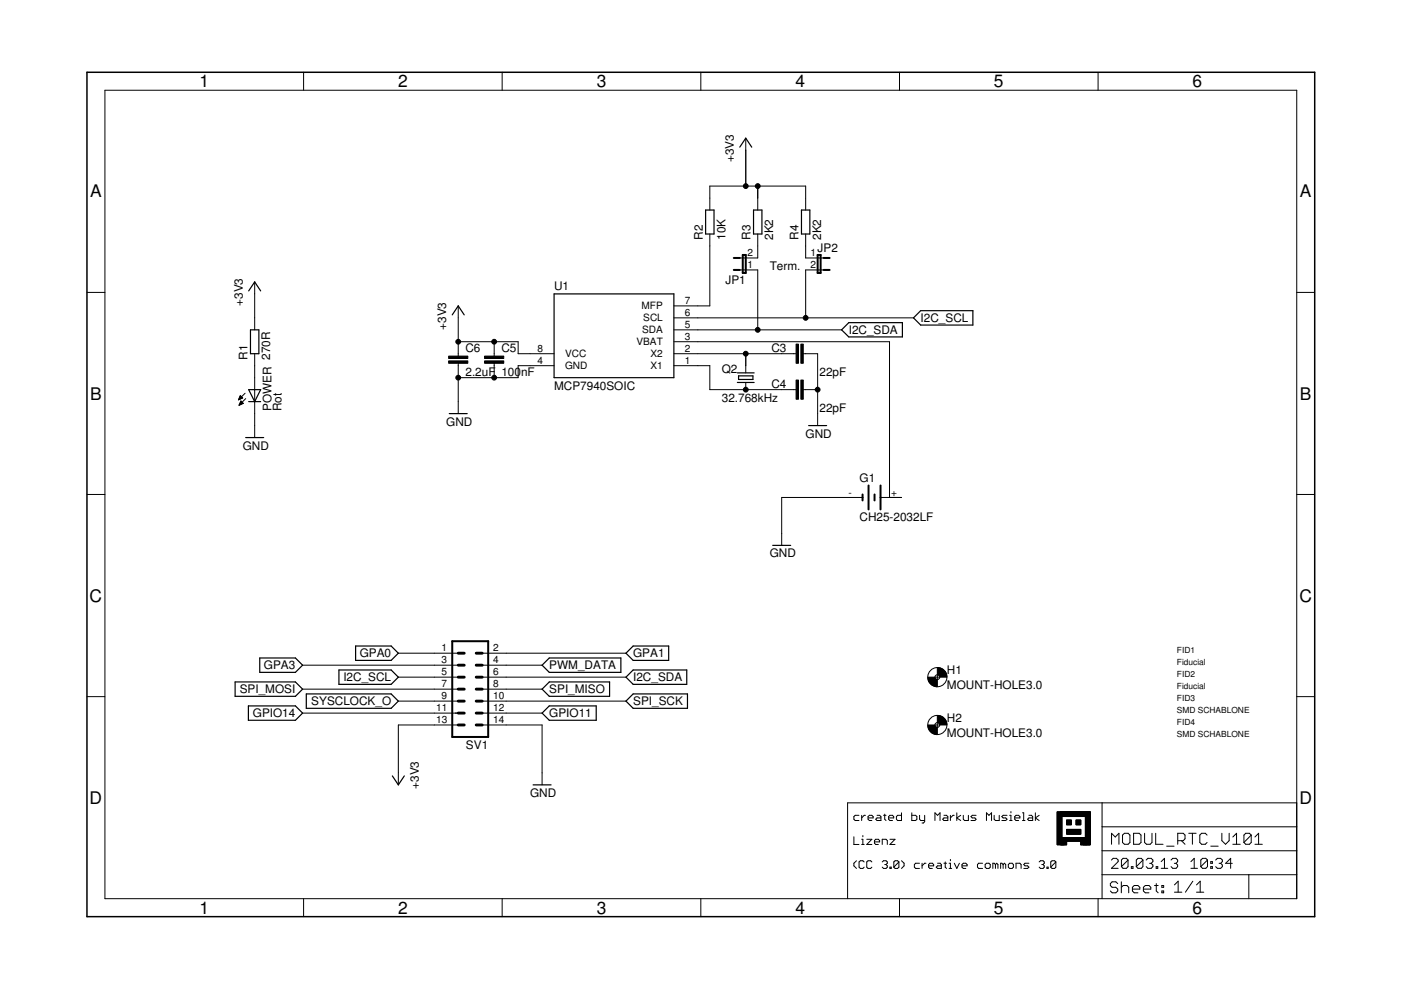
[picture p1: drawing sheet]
<svg xmlns="http://www.w3.org/2000/svg" width="297mm" height="210mm" viewBox="0 0 297 210" stroke-linecap="round" stroke-linejoin="round" font-family="sans-serif">
<g fill="none" stroke="#000" stroke-width=".25">
<path d="M156.8 31.2l1.3-1.9 1.3 1.9M149.6 44.5h1.8v5.1h-1.8zM159.8 44.5h1.7v5.1h-1.7zM169.9 44.5h1.8v5.1h-1.8zM52.7 61.7l1.3-1.9 1.3 1.9M53.1 69.9h1.8v5.1h-1.8zM95.9 66.8l1.3-1.9 1.2 1.9M117.5 62.3h25.4v17.8h-25.4zM156.3 79.1h3.6M156.6 79.7h3v.8h-3zM178.4 69.9l1.6-1.5h11.3v3h-11.3zM193.7 67.4l1.5-1.5h11.1v3h-11.1z"/>
<path d="M52.1 92.8h3.8M52.7 82.6h2.6l-1.3 2.6zM52.7 85.2h2.6M95.2 87.7h3.9M156.3 81.1h3.6M171.4 90.2h3.9M163.8 115.6h3.8M55.1 139.5h7.5l1.6 1.5-1.6 1.6h-7.5zM75.4 137h7.5l1.6 1.5-1.6 1.5h-7.5zM132.7 138.5l1.5-1.5h7.6v3h-7.6zM49.8 144.6h12.8l1.6 1.5-1.6 1.5h-12.8zM52.7 149.7h9.9l1.6 1.5-1.6 1.5h-9.9z"/>
<path d="M64.9 147.1h18l1.6 1.6-1.6 1.5h-18zM71.9 142h11l1.6 1.6-1.6 1.5h-11zM114.9 151.2l1.6-1.5h9.9v3h-9.9zM114.9 146.1l1.6-1.5h12.7v3h-12.7zM114.9 141l1.6-1.5h15.1v3.1h-15.1zM132.7 148.7l1.5-1.6h11.6v3.1h-11.6zM132.7 143.6l1.5-1.6h11.4v3.1h-11.4zM83.2 164.5l1.3 1.9 1.2-1.9M113 166.4h3.8"/>
</g>
<g fill="none" stroke="#000" stroke-width=".21">
<path d="M22.2 19.1h252.7v171.4h-252.7zM64.4 15.3v3.8M106.5 15.3v3.8M148.6 15.3v3.8M190.7 15.3v3.8M232.8 15.3v3.8M158.1 29.3v10.2M160.7 39.5v5M54 59.8v10.1M150.5 49.6v15.3h-7.6M150.5 44.5v-5h20.3v5M156.8 57.2h3.9v12.7"/>
<path d="M160.7 49.6v5.1h-3.9M170.8 49.6v5.1h3.8M174.6 57.2h-3.8v10.2M18.4 62h3.8M54 75v17.8M97.2 72.5h12.7v2.5h7.6M97.2 64.9v10.6M97.2 77v10.7M104.8 72.5v3M104.8 77v3.1M117.5 77.5h-7.6v2.6h-12.7M142.9 67.4h50.8"/>
<path d="M142.9 69.9h35.5M142.9 72.5h45.7v33M142.9 75h25.9M142.9 77.5h7.6v5.1h18.3M158.1 75v4.1M170.3 75h3.1v15.2M274.9 62h3.8M50.6 84.7h.1M50.6 84.6h.4M50.7 84.5h.6M50.7 85.9h.1M50.7 84.3h.7"/>
<path d="M50.7 85.8h.3M50.8 84.2h.5M50.8 85.7h.4M50.8 84.1h.4M50.8 85.6h.7M50.9 84h.1M50.9 85.4h.6M50.9 83.9l.6 .5-.9 .4zM50.9 85.3h.5M51 85.2h.2M51.1 85.1h.1M51.1 85l.5 .5-.9 .4z"/>
<path d="M52 83.4l-1.4 1.4M52.1 84.5l-1.4 1.4M158.1 81.1v1.5M170.3 82.6h3.1M18.4 104.8h3.8M182.9 105.5h-17.2v10.1M186.7 105.5h4.4M274.9 104.8h3.8M84.5 138.5h12.7M102.2 138.5h30.5M18.4 147.7h3.8M64.2 151.2h33"/>
<path d="M64.2 141h33M64.2 146.1h33M84.5 143.6h12.7M84.5 148.7h12.7M97.2 153.7h-12.7v12.7M102.2 151.2h12.7M102.2 141h12.7M102.2 143.6h30.5M102.2 146.1h12.7M102.2 148.7h30.5M102.2 153.7h12.7v12.7M198.2 143.6h1"/>
<path d="M198.2 153.7h1M198.7 143.1v1M198.7 153.2v1M274.9 147.7h3.8M181 177.4v1.6h1.1M182.1 172.9h-.8l-.3 .2v.6l.3 .3h.8M182.7 172.9v1.1M182.7 179h.5M182.7 177.9h.2v1.1M182.9 177.1v.3M183.5 172.9h-.3l-.5 .5M183.8 177.9h1l-1 1.1h1"/>
<path d="M184 173.4h1.1v-.3l-.3-.2h-.5l-.3 .2v.6l.3 .3h.5M185.4 178.5h1.1v-.3l-.3-.3h-.5l-.3 .3v.6l.3 .2h.5M185.9 172.9h.6l.3 .2v.9h-.9l-.2-.3 .2-.3h.9M187 179v-1.1h.9l.2 .3v.8M187.3 172.9h.6M187.6 172.6v1.1l.3 .3M188.4 173.4h1.1v-.3l-.3-.2h-.5l-.3 .2v.6l.3 .3h.5M188.7 177.9h1.1l-1.1 1.1h1.1M191.1 172.3v1.7h-.8l-.2-.3v-.6l.2-.2h.8M193.3 172.3v1.7h.8l.3-.3v-.6l-.3-.2h-.8M195 172.9v.8l.2 .3h.8M196 172.9v1.3l-.2 .3h-.3"/>
<path d="M198.2 174v-1.7l.6 .6 .5-.6v1.7M200.1 172.9h.6l.3 .2v.9h-.9l-.2-.3 .2-.3h.9M201.5 172.9v1.1M202.3 172.9h-.2l-.6 .5M202.9 172.3v1.7M203.7 172.9l-.8 .5 .8 .6M204.2 172.9v.8l.3 .3h.8v-1.1M206.9 172.9h-.8l-.2 .2 .2 .3h.6l.2 .3-.2 .3h-.8M209.1 174v-1.7l.6 .6 .5-.6v1.7M210.8 172.9v.8l.3 .3h.8v-1.1M213.5 172.9h-.8l-.3 .2 .3 .3h.5l.3 .3-.3 .3h-.8M214.1 172.9h.2v1.1"/>
<path d="M214.1 174h.5M214.3 172.1v.2M215.1 173.4h1.1v-.3l-.2-.2h-.6l-.3 .2v.6l.3 .3h.6M216.8 174h.5M216.8 172.3h.2v1.7M218.1 172.9h.6l.2 .2v.9h-.8l-.2-.3 .2-.3h.8M219.5 172.3v1.7M220.3 172.9l-.8 .5 .8 .6M233.7 170.2v20.3M233.7 175.3h41.2M235.7 179v-2.3l.8 .8 .7-.8v2.3M238 177.1l.4-.4h.8l.4 .4v1.5l-.4 .4h-.8l-.4-.4z"/>
<path d="M240.3 176.7h1.2l.4 .4v1.5l-.4 .4h-1.2zM242.7 176.7v1.9l.4 .4h.8l.3-.4v-1.9M245 176.7v2.3h1.6M247.4 179.4h1.5M249.7 178.2h1.2l.3-.4v-.7l-.3-.4h-1.2v2.3M250.5 178.2l.7 .8M252 176.7h1.6M252.8 176.7v2.3M255.9 177.1l-.4-.4h-.7l-.4 .4v1.5l.4 .4h.7l.4-.4M256.7 179.4h1.6M259.1 176.7v1.5l.7 .8 .8-.8v-1.5M261.4 179h1.6"/>
<path d="M261.4 177.5l.8-.8v2.3M265.3 177.1l-.4-.4h-.8l-.4 .4v1.5M265.3 177.1v1.5l-.4 .4h-.8l-.4-.4M265.3 177.1l-1.6 1.5M266.1 179h1.5M266.1 177.5l.7-.8v2.3M274.9 170.2h-95.2v20.3M64.4 190.5v3.9M106.5 190.5v3.9M148.6 190.5v3.9M181.6 182.5l-.6 .5v.6l.6 .5M183.2 182.8l-.3-.3h-.5l-.3 .3v1.1l.3 .2h.5l.3-.2"/>
<path d="M184.8 182.8l-.2-.3h-.6l-.2 .3v1.1l.2 .2h.6l.2-.2M187 182.8l.3-.3h.6l.2 .3v.2l-.2 .3M187.6 183.3h.3M187.9 183.3l.2 .3v.3l-.2 .2h-.6l-.3-.2M188.7 183.9h.3v.2h-.3zM190.6 182.8l-.3-.3h-.5l-.3 .3v1.1M190.6 182.8v1.1l-.3 .2h-.5l-.3-.2M190.6 182.8l-1.1 1.1M190.7 190.5v3.9M191.1 182.5l.6 .5v.6l-.6 .5M194.9 183h-.8l-.2 .3v.6l.2 .2h.8M195.5 183v1.1"/>
<path d="M196.3 183h-.3l-.5 .6M196.9 183.6h1.1v-.3l-.3-.3h-.6l-.2 .3v.6l.2 .2h.6M198.8 183h.5l.3 .3v.8h-.8l-.3-.2 .3-.3h.8M200.1 183h.6M200.4 182.8v1.1l.3 .2M201.2 183h.3v1.1M201.2 184.1h.6M201.5 182.2v.3M202.3 183l.6 1.1 .5-1.1M204 183.6h1v-.3l-.2-.3h-.6l-.2 .3v.6l.2 .2h.6M208.3 183h-.8l-.3 .3v.6l.3 .2h.8M208.9 183.3l.2-.3h.6l.3 .3v.6l-.3 .2h-.6l-.2-.2z"/>
<path d="M211.1 183.3l-.3-.3h-.3v1.1M211.1 183.3v.8M211.1 183.3l.2-.3 .3 .3v.8M212.7 183.3l-.3-.3h-.2v1.1M212.7 183.3v.8M212.7 183.3l.3-.3 .2 .3v.8M213.8 183.3l.3-.3h.5l.3 .3v.6l-.3 .2h-.5l-.3-.2zM215.4 184.1v-1.1h.8l.3 .3v.8M218.1 183h-.8l-.2 .3 .2 .3h.6l.2 .3-.2 .2h-.8M220.3 182.8l.3-.3h.5l.3 .3v.2l-.3 .3M220.9 183.3h.2M221.1 183.3l.3 .3v.3l-.3 .2h-.5l-.3-.2"/>
<path d="M222 183.9h.2v.2h-.2zM223.9 182.8l-.3-.3h-.5l-.3 .3v1.1M223.9 182.8v1.1l-.3 .2h-.5l-.3-.2M223.9 182.8l-1.1 1.1M232.8 190.5v3.9M233.7 185.5h41.2M233.7 180.4h41.2M235.6 182.4l.4-.4h.7l.4 .4v.3l-1.5 1.4h1.5M237 187.3l-.4-.3h-.8l-.4 .3v.4l.4 .4h.8l.4 .4v.4l-.4 .4h-.8l-.4-.4M237.7 187v2.3M237.7 188.1l.4-.4h.8l.4 .4v1.2M239.2 182.4v1.3l-.4 .4h-.7l-.3-.4"/>
<path d="M239.2 182.4l-.4-.4h-.7l-.3 .4v1.3M239.2 182.4l-1.4 1.3M239.9 183.7h.3v.4h-.3zM240.1 188.5h1.6v-.4l-.4-.4h-.8l-.4 .4v.8l.4 .4h.8M242.3 182.4v1.3l-.3 .4h-.7l-.4-.4M242.3 182.4l-.3-.4h-.7l-.4 .4v1.3M242.3 182.4l-1.4 1.3M242.4 188.5h1.6v-.4l-.4-.4h-.8l-.4 .4v.8l.4 .4h.8M243 182.4l.4-.4h.7l.3 .4v.3l-.3 .3M243.7 183h.4M244.1 183l.3 .4v.3l-.3 .4h-.7l-.4-.4M244.8 187.7h.8"/>
<path d="M245.1 183.7h.4v.4h-.4zM245.2 187.3v1.6l.4 .4M246.2 184.1h1.4M246.2 182.7l.7-.7v2.1M246.3 187.7h.4v.4h-.4zM246.3 188.9h.4v.4h-.4zM248.3 182.4l.3-.4h.7l.4 .4v.3l-.4 .3M249 183h.3M249 187.6l.8-.8v2.4M249 189.2h1.6M249.3 183l.4 .4v.3l-.4 .4h-.7l-.3-.4M252.5 184.1h1.4"/>
<path d="M252.5 182.7l.7-.7v2.1M252.9 186.8l-1.6 2.4M253.7 189.2h1.5M253.7 187.6l.8-.8v2.4M256 182.4v1.3l-.3 .4h-.7l-.4-.4M256 182.4l-.3-.4h-.7l-.4 .4v1.3M256 182.4l-1.4 1.3M256.7 182.7h.3v.3h-.3zM256.7 183.7h.3v.4h-.3zM257.7 182.4l.4-.4h.7l.4 .4v.3l-.4 .3M258.5 183h.3M258.8 183l.4 .4v.3l-.4 .4h-.7l-.4-.4"/>
<path d="M261.3 183h-1.4l1-1v2.1M264.8 185.5v5"/>
<circle cx="198.7" cy="143.6" r="2.03"/>
<circle cx="198.7" cy="153.7" r="2.03"/>
<circle cx="198.7" cy="143.6" r=".51"/>
<circle cx="198.7" cy="153.7" r=".51"/>
</g>
<path d="M18.4 15.3h260.3v179.1h-260.3z" fill="none" stroke="#000" stroke-width=".32"/>
<path d="M155.6 57.2h1.2M155.6 54.7h1.2M157.5 54.1h.6v3.8h-.6zM173.4 54.1h.6v3.8h-.6zM174.6 57.2h1.3M174.6 54.7h1.3M182.9 104.8v1.3M184.1 102.9v5.1M185.4 104.8v1.3M186.7 102.9v5.1M95.9 136h7.6v20.3h-7.6z" fill="none" stroke="#000" stroke-width=".42"/>
<g fill="#000" stroke="#000" stroke-width=".21">
<path d="M95.1 76.5h4.1v.5h-4.1zM95.1 75.5h4.1v.5h-4.1zM102.7 76.5h4.1v.5h-4.1zM102.7 75.5h4.1v.5h-4.1zM168.8 73h.5v4h-.5zM169.8 73h.5v4h-.5zM168.8 80.6h.5v4h-.5zM169.8 80.6h.5v4h-.5zM224.1 172.1h1v7h-1zM224.8 178.3h.8v.8h-.8zM224.9 172.1h5.5v.8h-5.5zM225.1 178.1h1v1h-1z"/>
<path d="M225.1 172.1h5v1h-5zM225.1 177.6h5v.8h-5zM226.1 173.9h1v1h-1zM226.1 175.9h3.1v1h-3.1zM228.1 173.9h1.1v1h-1.1zM229.1 178.1h1v1h-1zM229.6 178.3h.8v.8h-.8zM230.1 172.1h1v7h-1zM230.4 172.1h.7v7h-.7z"/>
</g>
<g fill="none" stroke="#000" stroke-width=".61">
<path d="M97.2 138.5h1.2M101 138.5h1.2M97.2 148.7h1.2M97.2 146.1h1.2M97.2 143.6h1.2M97.2 141h1.2M97.2 151.2h1.2M97.2 153.7h1.2M101 148.7h1.2M101 146.1h1.2M101 143.6h1.2M101 141h1.2"/>
<path d="M101 151.2h1.2M101 153.7h1.2"/>
</g>
<g fill="#000" stroke="#000" stroke-width=".21">
<path d="M196.7 143.6h1.5l.1 .3 .4 .2v1.5a2 2 0 0 1-2-2z" fill-rule="evenodd"/>
<path d="M196.7 153.7h1.5l.1 .3 .4 .2v1.5a1.97 1.97 0 0 1-2-2z" fill-rule="evenodd"/>
<path d="M198.7 141.5a1.97 1.97 0 0 1 2.1 2.1h-1.6l-.1-.4-.4-.1z" fill-rule="evenodd"/>
<path d="M198.7 151.7a1.97 1.97 0 0 1 2.1 2h-1.6l-.1-.4-.4-.1z" fill-rule="evenodd"/>
<circle cx="158.1" cy="39.5" r=".51"/>
<circle cx="160.7" cy="39.5" r=".51"/>
<circle cx="97.2" cy="72.5" r=".51"/>
<circle cx="104.8" cy="72.5" r=".51"/>
<circle cx="158.1" cy="75" r=".51"/>
<circle cx="160.7" cy="69.9" r=".51"/>
<circle cx="170.8" cy="67.4" r=".51"/>
<circle cx="97.2" cy="80.1" r=".51"/>
<circle cx="104.8" cy="80.1" r=".51"/>
<circle cx="158.1" cy="82.6" r=".51"/>
<circle cx="173.4" cy="82.6" r=".51"/>
</g>
<g font-size="3.7">
<text x="42.3" y="18.5">1</text>
<text x="84.4" y="18.5">2</text>
<text x="126.5" y="18.5">3</text>
<text x="168.6" y="18.5">4</text>
<text x="210.7" y="18.5">5</text>
<text x="252.9" y="18.5">6</text>
<text x="19.1" y="41.9">A</text>
<text x="275.6" y="41.9">A</text>
<text x="19.1" y="84.7">B</text>
<text x="275.6" y="84.7">B</text>
<text x="19" y="127.6">C</text>
<text x="275.5" y="127.6">C</text>
<text x="19" y="170.4">D</text>
<text x="275.5" y="170.4">D</text>
<text x="42.3" y="193.7">1</text>
<text x="84.4" y="193.7">2</text>
<text x="126.5" y="193.7">3</text>
<text x="168.6" y="193.7">4</text>
<text x="210.7" y="193.7">5</text>
<text x="252.9" y="193.7">6</text>
</g>
<g font-size="2.5">
<text x="155.6" y="34.4" transform="rotate(-90 155.6 34.4)">+3V3</text>
<text x="149" y="50.9" transform="rotate(-90 149 50.9)">R2</text>
<text x="153.8" y="50.9" transform="rotate(-90 153.8 50.9)">10K</text>
<text x="159.2" y="50.9" transform="rotate(-90 159.2 50.9)">R3</text>
<text x="164" y="50.9" transform="rotate(-90 164 50.9)">2K2</text>
<text x="169.3" y="50.9" transform="rotate(-90 169.3 50.9)">R4</text>
<text x="173.3" y="53.4">JP2</text>
<text x="174.1" y="50.9" transform="rotate(-90 174.1 50.9)">2K2</text>
<text x="163.2" y="57.2">Term.</text>
<text x="51.5" y="64.8" transform="rotate(-90 51.5 64.8)">+3V3</text>
<text x="117.5" y="61.5">U1</text>
<text x="153.8" y="60.3">JP1</text>
<text x="94.6" y="69.9" transform="rotate(-90 94.6 69.9)">+3V3</text>
<text x="180" y="70.8">I2C_SDA</text>
<text x="195.2" y="68.3">I2C_SCL</text>
<text x="52.5" y="76.3" transform="rotate(-90 52.5 76.3)">R1</text>
<text x="98.7" y="74.6">C6</text>
<text x="106.3" y="74.6">C5</text>
<text x="163.5" y="74.6">C3</text>
<text x="98.7" y="79.7">2.2uF</text>
<text x="106.3" y="79.7">100</text>
<text x="110.5" y="79.7">nF</text>
<text x="117.5" y="82.6">MCP7940SOIC</text>
<text x="153" y="79.1">Q2</text>
<text x="163.5" y="82.2">C4</text>
<text x="173.7" y="79.7">22pF</text>
<text x="57.5" y="87.2" transform="rotate(-90 57.5 87.2)">POWER 270R</text>
<text x="59.7" y="87.2" transform="rotate(-90 59.7 87.2)">Rot</text>
<text x="153" y="85.2">32.768kHz</text>
<text x="173.7" y="87.3">22pF</text>
<text x="51.5" y="95.3">GND</text>
<text x="94.6" y="90.2">GND</text>
<text x="170.8" y="92.8">GND</text>
<text x="182.2" y="102.3">G1</text>
<text x="182.2" y="110.6">CH25-2032LF</text>
<text x="163.2" y="118.2">GND</text>
<text x="56" y="141.9">GPA3</text>
<text x="76.3" y="139.4">GPA0</text>
<text x="116.5" y="141.9">PWM_DATA</text>
<text x="134.2" y="139.4">GPA1</text>
<text x="200.8" y="143">H1</text>
<text x="50.8" y="147">SPI_MOSI</text>
<text x="66" y="149.5">SYSCLOCK_O</text>
<text x="72.8" y="144.5">I2C_SCL</text>
<text x="116.5" y="147">SPI_MISO</text>
<text x="134.2" y="149.5">SPI_SCK</text>
<text x="134.2" y="144.5">I2C_SDA</text>
<text x="200.8" y="146">MOUNT-HOLE3.0</text>
<text x="53.6" y="152.1">GPIO14</text>
<text x="116.5" y="152.1">GPIO11</text>
<text x="200.8" y="153.1">H2</text>
<text x="98.8" y="158.8">SV1</text>
<text x="200.8" y="156.2">MOUNT-HOLE3.0</text>
<text x="88.8" y="167.2" transform="rotate(-90 88.8 167.2)">+3V3</text>
<text x="112.4" y="169">GND</text>
</g>
<g font-size="2.1">
<text x="158.5" y="56.9">1</text>
<text x="158.5" y="54.3">2</text>
<text x="171.8" y="54.3">1</text>
<text x="171.8" y="56.9">2</text>
<text x="136" y="65.6">MFP</text>
<text x="145.2" y="64.5">7</text>
<text x="136.1" y="70.7">SDA</text>
<text x="136.4" y="68.1">SCL</text>
<text x="145.2" y="67">6</text>
<text x="145.2" y="69.6">5</text>
<text x="114" y="74.6">8</text>
<text x="114" y="77.2">4</text>
<text x="119.8" y="75.8">VCC</text>
<text x="134.9" y="73.2">VBAT</text>
<text x="137.9" y="75.8">X2</text>
<text x="145.2" y="72.1">3</text>
<text x="145.2" y="74.6">2</text>
<text x="145.2" y="77.2">1</text>
<text x="119.8" y="78.3">GND</text>
<text x="137.9" y="78.3">X1</text>
<text x="179.9" y="105.1">-</text>
<text x="188.9" y="105.1">+</text>
<text x="93.6" y="138.1">1</text>
<text x="93.6" y="140.7">3</text>
<text x="93.6" y="143.2">5</text>
<text x="104.6" y="138.1">2</text>
<text x="104.6" y="140.7">4</text>
<text x="104.6" y="143.2">6</text>
<text x="93.6" y="145.7">7</text>
<text x="93.6" y="148.3">9</text>
<text x="104.6" y="145.7">8</text>
<text x="104.6" y="148.3">10</text>
<text x="92.5" y="150.8">11</text>
<text x="92.5" y="153.4">13</text>
<text x="104.6" y="150.8">12</text>
<text x="104.6" y="153.4">14</text>
</g>
<g font-size="1.8">
<text x="249.5" y="141">Fiducial</text>
<text x="249.5" y="138.5">FID1</text>
<text x="249.5" y="143.6">FID2</text>
<text x="249.5" y="146.1">Fiducial</text>
<text x="249.5" y="148.6">FID3</text>
<text x="249.5" y="151.2">SMD SCHABLONE</text>
<text x="249.5" y="153.7">FID4</text>
<text x="249.5" y="156.3">SMD SCHABLONE</text>
</g>
</svg>
